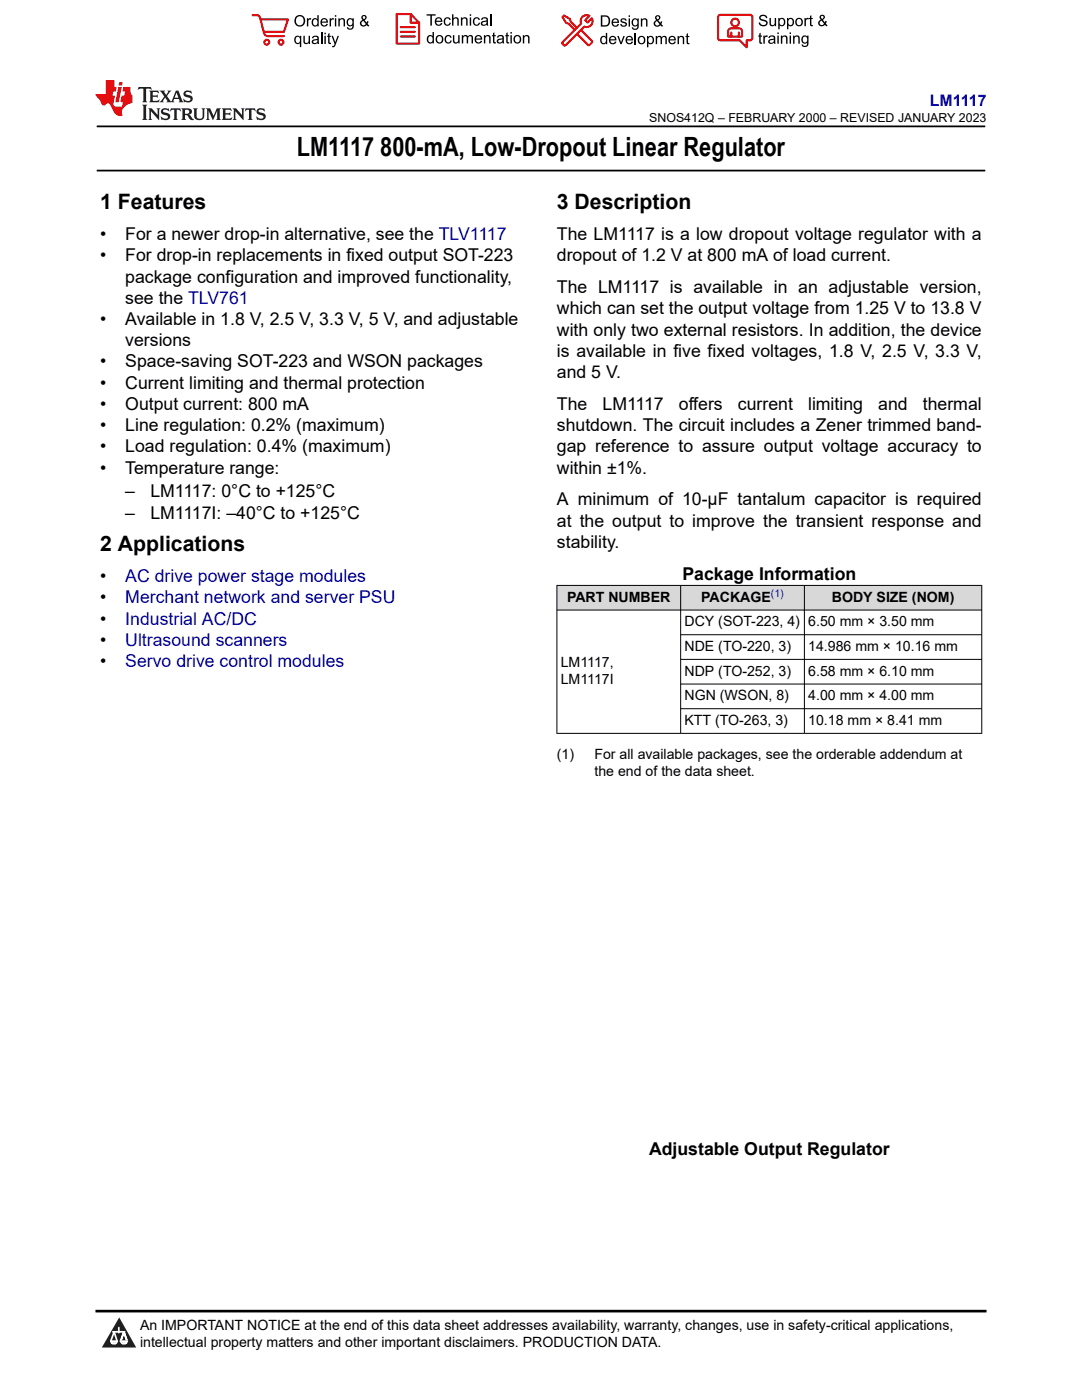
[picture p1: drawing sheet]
<svg xmlns="http://www.w3.org/2000/svg" width="216mm" height="279mm" viewBox="0 0 216 279" stroke-linecap="round" stroke-linejoin="round" font-family="sans-serif">
<path d="M19.3 25.2h177.3M19.3 34h177.3" fill="none" stroke="#000" stroke-width=".35"/>
<g fill="#d8d8d8">
<path d="M111.1 116.8h84.8v5h-84.8z" fill-rule="evenodd"/>
<path d="M111.2 116.9h24.6v4.8h-24.6z" fill-rule="evenodd"/>
<path d="M135.9 116.9h24.5v4.8h-24.5z" fill-rule="evenodd"/>
<path d="M160.6 116.9h35.2v4.8h-35.2z" fill-rule="evenodd"/>
</g>
<path d="M111.1 116.8h84.9M111.1 116.8v29.6M135.8 116.8v29.6M160.5 116.8v29.6M195.9 116.8v29.6M111.1 121.8h84.9M135.8 126.7h60.2M135.8 131.6h60.2M135.8 136.5h60.2M135.8 141.4h60.2M196 146.4h-84.9" fill="none" stroke="#000" stroke-width=".2"/>
<path d="M0 0h215.9v23.8h-215.9z" fill-rule="evenodd" fill="#fff"/>
<path d="M27.7 17.4l-.2 .6 .5-.3h.6v.1v2.2l-.2 .4h1l-.2-.4v-2.2v-.1h.5l.5 .3-.1-.6zM29.8 18.1l.2 .4v1.5l-.2 .4h1.9l.1-.6a1.08 1.08 0 0 1-1.3 .2v-.7h.6l.4 .2v-.6l-.4 .2h-.6v-.6l.2-.1a1 1 0 0 1 1 .2l-.1-.5zM31.8 18.1l1 1.1-1 1.2h.9l-.2-.2 .4-.7 .5 .7-.2 .2h1.6l-.2-.2 .1-.4h1l.1 .4-.1 .2h.9l-.2-.3-.8-2h-.5l-1 2.2-.8-1.1 .9-1.1h-.8l.2 .2-.5 .7-.3-.7 .1-.2zM35.2 18.5l.4 1h-.8zM36.8 18.2a.65 .65 0 0 0-.2 .7 .65 .65 0 0 0 .6 .5l.7 .2 .1 .2a.79 .79 0 0 1-.7 .4 .79 .79 0 0 1-.7-.5l.1 .7 .2-.1a.93 .93 0 0 0 1.1 .1 .93 .93 0 0 0 .4-1 1.46 1.46 0 0 0-1.2-.6l-.1-.3a1.09 1.09 0 0 1 1.2 .2l-.2-.6-.1 .1-.6-.2zM28.4 20.9l.2 .4v2.3l-.2 .3h1l-.2-.3v-2.3l.2-.4zM29.6 21.6l.2 .4v1.6l-.2 .3h.8l-.3-.3v-1.4l1.7 1.8v-2l.2-.4h-.8l.2 .2 .1 1.1-1.2-1.3zM32.3 21.8a.65 .65 0 0 0-.2 .7 .65 .65 0 0 0 .7 .4l.6 .2 .1 .2a.79 .79 0 0 1-.7 .4 .79 .79 0 0 1-.7-.5l.1 .7 .2-.1a.93 .93 0 0 0 1.1 .1 .93 .93 0 0 0 .4-.9 1.46 1.46 0 0 0-1.2-.6l-.1-.4a1.09 1.09 0 0 1 1.2 .2l-.2-.6-.1 .1-.6-.1zM34.1 21.6l-.1 .7a.63 .63 0 0 1 .7-.4l.1 1.7-.3 .3h1l-.2-.3v-1.7a.66 .66 0 0 1 .8 .4l-.1-.7zM36.2 21.6l.2 .4v1.6l-.2 .3h.9l-.2-.2v-.7h.5l.1 .2a.79 .79 0 0 0 1.2 .6l-1-.9a.61 .61 0 0 0 .6-.6 .61 .61 0 0 0-.5-.6zM36.9 21.9h.2a.47 .47 0 0 1 .5 .1 .47 .47 0 0 1 .1 .5l-.2 .2h-.6zM38.5 21.6l.2 .2a2.27 2.27 0 0 0 .4 2 1.04 1.04 0 0 0 1.7-.7v-1.3l.2-.2h-.8l.2 .4v1.1a.6 .6 0 0 1-.6 .6 .6 .6 0 0 1-.6-.6v-1.1l.3-.4zM41.1 21.6l.2 .4v1.6l-.2 .3h.7l-.2-.3v-1.5l.9 1.9 .8-1.9v1.5l-.2 .3h1l-.3-.3v-1.6l.3-.4h-.8l-.7 1.5-.7-1.5zM44.3 21.6l.2 .4v1.6l-.2 .3h1.9l.1-.5a1.09 1.09 0 0 1-1.3 .1v-.6h.6l.4 .1v-.6l-.4 .2h-.6v-.6l.2-.1a1.01 1.01 0 0 1 1 .3l-.1-.6zM46.4 21.6l.3 .4v1.6l-.3 .3h.8l-.2-.3v-1.4l1.6 1.8v-2l.2-.4h-.7l.2 .2v1.1l-1.2-1.3zM49 21.6l-.1 .7a.63 .63 0 0 1 .8-.4v1.7l-.3 .3h1l-.2-.3v-1.7a.66 .66 0 0 1 .8 .4l-.1-.7zM51.4 21.8a.65 .65 0 0 0-.2 .7 .65 .65 0 0 0 .6 .4l.6 .2 .2 .2a.79 .79 0 0 1-.8 .4 .79 .79 0 0 1-.6-.5l.1 .7 .2-.1a.93 .93 0 0 0 1 .1 .93 .93 0 0 0 .5-.9 1.46 1.46 0 0 0-1.3-.6l-.1-.4a1.09 1.09 0 0 1 1.3 .2l-.2-.6-.2 .1-.5-.1z" fill="#231f20"/>
<path d="M21.1 16v2.8h-2.1l.1 .3 .9 1a.95 .95 0 0 0 .9 .9 .59 .59 0 0 1 .6-.4 .59 .59 0 0 1 .5 .4l.4 .8a1.59 1.59 0 0 0 2.1 1.3 1.61 1.61 0 0 1 1-2.2l1-.4-.1-1.5a1.59 1.59 0 0 1-.4-1.6h-1.4l-.2 .9h.5l-.1 .8h-.5l-.2 1v.2l.4 .1-.2 .9h-.6a.73 .73 0 0 1-1.1-.7l.3-1.5h-.5l.2-.8h.5l.2-.9h-.5v-1.4zM23.6 17.4l-.6 3h.7l.6-3zM23.8 16.4l-.1 .7h.7l.1-.7z" fill="#ed1c24"/>
<g fill="#000">
<path d="M58.7 4.2a1.15 1.15 0 0 1 2.3 0 1.15 1.15 0 0 1-2.3 0zM59.3 3.5a.89 .89 0 0 0-.2 1.1 .89 .89 0 0 0 1.1 .4 .88 .88 0 0 0 .3-1.3 .88 .88 0 0 0-1.2-.2z" fill-rule="evenodd"/>
<path d="M58.9 7.3l.5-.2 .5 .3v-.3h.2v2.3h-.3v-.8a.74 .74 0 0 1-.9 0 .74 .74 0 0 1-.2-1zM59.1 7.5a.57 .57 0 0 0-.1 .7 .57 .57 0 0 0 .7 .2 .57 .57 0 0 0 .2-.7 .57 .57 0 0 0-.8-.2z" fill-rule="evenodd"/>
<path d="M61.2 3.6h.3v.3l.2-.2 .3-.1 .1 .1-.1 .3a.36 .36 0 0 0-.4 0 .36 .36 0 0 0-.1 .4v.9h-.3z" fill-rule="evenodd"/>
<path d="M60.5 7.1h.3v.9a.41 .41 0 0 0 .4 .6 .41 .41 0 0 0 .4-.6v-.9h.3v1.7h-.3v-.3a.58 .58 0 0 1-.7 .3 .58 .58 0 0 1-.4-.6z" fill-rule="evenodd"/>
<path d="M62.4 3.8l.5-.2 .4 .2v-.8h.3v2.3h-.3v-.2a.75 .75 0 0 1-1-.1 .75 .75 0 0 1 0-1zM62.6 4a.57 .57 0 0 0-.1 .7 .57 .57 0 0 0 .7 .2 .57 .57 0 0 0 .1-.7 .57 .57 0 0 0-.7-.2z" fill-rule="evenodd"/>
<path d="M62.4 7.3a.74 .74 0 0 1 .9-.1 .74 .74 0 0 1 .3 .9l.1 .7h-.3v-.2a.57 .57 0 0 1-.9 .2 .57 .57 0 0 1-.1-.8l.9-.3a.41 .41 0 0 0-.3-.4 .41 .41 0 0 0-.5 .4l-.3-.1zM62.6 8.2a.35 .35 0 0 0 .1 .5 .35 .35 0 0 0 .5-.3l.1-.4z" fill-rule="evenodd"/>
<path d="M64.7 6.5h.3v.3h-.3zM64.7 7.1h.3v1.7h-.3z" fill-rule="evenodd"/>
<path d="M64.2 3.8a.76 .76 0 0 1 .9-.1 .76 .76 0 0 1 .3 .8h-1.2a.47 .47 0 0 0 .4 .6 .47 .47 0 0 0 .5-.4l.3 .1a.82 .82 0 0 1-1.2 .3 .82 .82 0 0 1 0-1.3zM64.4 4l-.2 .3h.9l-.2-.4z" fill-rule="evenodd"/>
<path d="M65.8 3.6h.2v.3l.2-.2 .3-.1 .2 .1-.1 .3a.36 .36 0 0 0-.5 0 .36 .36 0 0 0 0 .4v.9h-.3z" fill-rule="evenodd"/>
<path d="M65.5 6.7l.3-.1v.5h.2v.3h-.2v.9v.2h.2l.1 .3a.41 .41 0 0 1-.5-.1 .41 .41 0 0 1-.1-.4v-.9h-.2v-.3h.2z" fill-rule="evenodd"/>
<path d="M66.1 7.1h.3l.5 1.4 .5-1.4h.2l-.6 1.7a.57 .57 0 0 1-.7 .6v-.3a.37 .37 0 0 0 .5-.3z" fill-rule="evenodd"/>
<path d="M66.8 3h.3v.3h-.3zM66.8 3.6h.3v1.7h-.3z" fill-rule="evenodd"/>
<path d="M67.5 3.6h.3v.3a.58 .58 0 0 1 .7-.3 .58 .58 0 0 1 .3 .7v1h-.2v-1a.4 .4 0 0 0-.5-.5 .4 .4 0 0 0-.3 .6v.9h-.3z" fill-rule="evenodd"/>
<path d="M69.3 3.8l.6-.2 .4 .2v-.2h.3v1.5a.71 .71 0 0 1-.5 .8 .71 .71 0 0 1-.9-.5h.3a.46 .46 0 0 0 .6 .3 .46 .46 0 0 0 .2-.6 .78 .78 0 0 1-1.1-.2 .78 .78 0 0 1 .1-1.1zM69.6 4a.53 .53 0 0 0-.1 .8 .53 .53 0 0 0 .8 0 .54 .54 0 0 0 0-.7 .54 .54 0 0 0-.7-.1z" fill-rule="evenodd"/>
<path d="M72.2 3.1a.53 .53 0 0 1 .9 .1 .53 .53 0 0 1-.4 .8l.5 .5 .1-.3 .2 .1-.2 .5 .4 .3-.2 .2-.3-.3a.71 .71 0 0 1-1.2 .1 .71 .71 0 0 1 .3-1.1l-.2-.5zM72.3 3.5a.3 .3 0 0 0 .6 0 .3 .3 0 0 0-.6 0zM72.3 4.3a.45 .45 0 0 0 0 .7 .45 .45 0 0 0 .7-.2l-.5-.6z" fill-rule="evenodd"/>
<path d="M85.1 2.8h1.8v.3h-.7v2h-.3v-2h-.8z" fill-rule="evenodd"/>
<path d="M85.3 7.2l.6-.2 .4 .2v-.8h.3v2.3h-.3v-.2a.76 .76 0 0 1-1-.1 .76 .76 0 0 1-.1-1zM85.6 7.4a.58 .58 0 0 0-.1 .7 .58 .58 0 0 0 .7 .2 .58 .58 0 0 0 .1-.7 .58 .58 0 0 0-.7-.2z" fill-rule="evenodd"/>
<path d="M87.2 7.2a.81 .81 0 0 1 1.1 .1 .81 .81 0 0 1-.1 1.2 .81 .81 0 0 1-1.2-.2v-.7zM87.3 7.4a.57 .57 0 0 0 0 .8 .57 .57 0 0 0 .8 0 .57 .57 0 0 0 0-.7 .57 .57 0 0 0-.8-.1z" fill-rule="evenodd"/>
<path d="M87 3.7a.77 .77 0 0 1 .9-.2 .77 .77 0 0 1 .4 .9h-1.3a.48 .48 0 0 0 .4 .5 .48 .48 0 0 0 .6-.3h.3a.83 .83 0 0 1-1.3 .4 .83 .83 0 0 1 0-1.3zM87.2 3.8l-.1 .3h.9l-.3-.4z" fill-rule="evenodd"/>
<path d="M88.7 3.7a.7 .7 0 0 1 1.2 .3h-.2a.45 .45 0 0 0-.6-.3 .45 .45 0 0 0-.3 .6 .45 .45 0 0 0 .3 .6 .45 .45 0 0 0 .6-.4l.3 .1a.76 .76 0 0 1-1.1 .5 .76 .76 0 0 1-.3-1.1z" fill-rule="evenodd"/>
<path d="M88.9 7.2a.7 .7 0 0 1 1.2 .3h-.3a.45 .45 0 0 0-.5-.3 .45 .45 0 0 0-.3 .6 .45 .45 0 0 0 .3 .6 .45 .45 0 0 0 .6-.3h.2a.76 .76 0 0 1-1 .5 .76 .76 0 0 1-.3-1.1z" fill-rule="evenodd"/>
<path d="M90.2 2.8h.3v.9a.59 .59 0 0 1 .7-.2 .59 .59 0 0 1 .3 .6v1h-.2v-1a.4 .4 0 0 0-.5-.4 .4 .4 0 0 0-.3 .5v.9h-.3z" fill-rule="evenodd"/>
<path d="M90.4 7h.3v.9a.41 .41 0 0 0 .4 .6 .41 .41 0 0 0 .3-.6v-.9h.3v1.7h-.2v-.3a.58 .58 0 0 1-.7 .3 .58 .58 0 0 1-.4-.7z" fill-rule="evenodd"/>
<path d="M92 3.5h.2v.2a.59 .59 0 0 1 .7-.3 .59 .59 0 0 1 .4 .7v1h-.3v-1a.41 .41 0 0 0-.4-.4 .41 .41 0 0 0-.4 .5v.9h-.2z" fill-rule="evenodd"/>
<path d="M92.1 7h.3v.3a.56 .56 0 0 1 1 0 .54 .54 0 0 1 .6-.3 .54 .54 0 0 1 .4 .5v1.2h-.3v-1.1a.34 .34 0 0 0-.3-.4 .34 .34 0 0 0-.4 .3v1.2h-.3v-1.1a.38 .38 0 0 0-.5-.3 .38 .38 0 0 0-.2 .5v.9h-.3z" fill-rule="evenodd"/>
<path d="M93.7 2.8h.3v.4h-.3zM93.7 3.5h.3v1.6h-.3z" fill-rule="evenodd"/>
<path d="M94.6 3.7a.7 .7 0 0 1 1.2 .3h-.3a.45 .45 0 0 0-.6-.3 .45 .45 0 0 0-.3 .6 .45 .45 0 0 0 .4 .6 .45 .45 0 0 0 .5-.4l.3 .1a.76 .76 0 0 1-1 .5 .76 .76 0 0 1-.4-1.1z" fill-rule="evenodd"/>
<path d="M94.9 7.2a.77 .77 0 0 1 .9-.1 .77 .77 0 0 1 .4 .8h-1.2a.48 .48 0 0 0 .3 .6 .48 .48 0 0 0 .6-.4l.3 .1a.83 .83 0 0 1-1.3 .3 .83 .83 0 0 1 0-1.3zM95.1 7.3l-.1 .4h.9l-.2-.4z" fill-rule="evenodd"/>
<path d="M96.6 7h.2v.3a.59 .59 0 0 1 .7-.3 .59 .59 0 0 1 .4 .7v1h-.3v-1a.41 .41 0 0 0-.4-.5 .41 .41 0 0 0-.4 .6v.9h-.2z" fill-rule="evenodd"/>
<path d="M96.1 3.7a.74 .74 0 0 1 1-.2 .74 .74 0 0 1 .3 .9v.7h-.2l-.1-.2a.59 .59 0 0 1-.8 .3 .59 .59 0 0 1-.2-.8l1-.3a.42 .42 0 0 0-.4-.5 .42 .42 0 0 0-.4 .4l-.3-.1zM96.3 4.5a.36 .36 0 0 0 .2 .5 .36 .36 0 0 0 .5-.2l.1-.5z" fill-rule="evenodd"/>
<path d="M98.4 6.6l.3-.2v.6h.2v.2h-.2v1v.2h.2l.1 .3a.41 .41 0 0 1-.5-.1 .41 .41 0 0 1-.1-.4v-1h-.2v-.2h.2z" fill-rule="evenodd"/>
<path d="M99.3 7.2a.74 .74 0 0 1 1-.2 .74 .74 0 0 1 .2 1l.1 .7h-.3v-.2a.59 .59 0 0 1-.8 .2 .59 .59 0 0 1-.3-.8l1.1-.3a.42 .42 0 0 0-.4-.4 .42 .42 0 0 0-.5 .3h-.2zM99.5 8a.36 .36 0 0 0 .2 .5 .36 .36 0 0 0 .4-.2l.2-.5z" fill-rule="evenodd"/>
<path d="M101 6.6l.3-.2v.6h.3v.2h-.3v1l.1 .2h.2v.3a.41 .41 0 0 1-.4-.1 .41 .41 0 0 1-.2-.4v-1h-.2v-.2h.2z" fill-rule="evenodd"/>
<path d="M101.9 6.4h.2v.3h-.2zM101.9 7h.2v1.7h-.2z" fill-rule="evenodd"/>
<path d="M102.7 7.2a.81 .81 0 0 1 1.1 .1 .81 .81 0 0 1-.1 1.2 .81 .81 0 0 1-1.2-.2v-.7zM102.9 7.4a.57 .57 0 0 0-.1 .8 .57 .57 0 0 0 .9 0 .57 .57 0 0 0-.1-.7 .57 .57 0 0 0-.7-.1z" fill-rule="evenodd"/>
<path d="M104.3 7h.3v.3a.59 .59 0 0 1 .7-.3 .59 .59 0 0 1 .4 .7v1h-.3v-1a.41 .41 0 0 0-.5-.5 .41 .41 0 0 0-.3 .6v.9h-.3z" fill-rule="evenodd"/>
<path d="M119.9 3.1h.8a1.12 1.12 0 0 1 1 1.1 1.12 1.12 0 0 1-1 1.1h-.8zM120.2 3.3v1.7h.5a.86 .86 0 0 0 .8-.8 .86 .86 0 0 0-.8-.9z" fill-rule="evenodd"/>
<path d="M119.9 7.4l.5-.3 .5 .3v-.8h.3v2.2h-.3v-.2a.75 .75 0 0 1-1 0 .75 .75 0 0 1-.1-1zM120.2 7.5a.57 .57 0 0 0-.2 .8 .57 .57 0 0 0 .8 .2 .57 .57 0 0 0 .1-.8 .57 .57 0 0 0-.7-.2z" fill-rule="evenodd"/>
<path d="M121.7 7.4a.76 .76 0 0 1 .9-.2 .76 .76 0 0 1 .4 .9h-1.2a.47 .47 0 0 0 .3 .5 .47 .47 0 0 0 .6-.3h.3a.82 .82 0 0 1-1.3 .4 .82 .82 0 0 1 0-1.3zM121.9 7.5l-.1 .3h.9l-.2-.4z" fill-rule="evenodd"/>
<path d="M122.2 3.9a.76 .76 0 0 1 .9-.2 .76 .76 0 0 1 .4 .9h-1.2a.47 .47 0 0 0 .4 .5 .47 .47 0 0 0 .5-.3h.3a.82 .82 0 0 1-1.2 .4 .82 .82 0 0 1-.1-1.3zM122.5 4l-.2 .3h.9l-.2-.4z" fill-rule="evenodd"/>
<path d="M123.9 3.8a.71 .71 0 0 1 1.1 .3h-.2a.32 .32 0 0 0-.4-.3 .32 .32 0 0 0-.3 .4h.1a.75 .75 0 0 1 .9 .8 .72 .72 0 0 1-.7 .3 .72 .72 0 0 1-.6-.5h.2a.36 .36 0 0 0 .4 .4 .36 .36 0 0 0 .3-.5 .8 .8 0 0 1-.9-.7z" fill-rule="evenodd"/>
<path d="M123.2 7.2h.3l.4 1.3 .5-1.3h.3l-.6 1.6h-.3z" fill-rule="evenodd"/>
<path d="M125.4 3.1h.3v.3h-.3zM125.4 3.7h.3v1.6h-.3z" fill-rule="evenodd"/>
<path d="M125 7.4a.76 .76 0 0 1 .9-.2 .76 .76 0 0 1 .4 .9h-1.2a.47 .47 0 0 0 .4 .5 .47 .47 0 0 0 .5-.3h.3a.82 .82 0 0 1-1.2 .4 .82 .82 0 0 1-.1-1.3zM125.3 7.5l-.2 .3h.9l-.2-.4z" fill-rule="evenodd"/>
<path d="M126.2 3.9l.5-.3 .5 .3v-.2h.3v1.4a.71 .71 0 0 1-.6 .8 .71 .71 0 0 1-.8-.5l.2 .1a.46 .46 0 0 0 .7 .2 .46 .46 0 0 0 .2-.6 .78 .78 0 0 1-1.1-.1 .78 .78 0 0 1 .1-1.1zM126.4 4a.53 .53 0 0 0 0 .8 .53 .53 0 0 0 .7 0 .54 .54 0 0 0 0-.7 .54 .54 0 0 0-.7-.1z" fill-rule="evenodd"/>
<path d="M127.5 7.3a.8 .8 0 0 1 1.1 .2 .8 .8 0 0 1-.1 1.1 .8 .8 0 0 1-1.2-.1v-.8zM127.7 7.5a.56 .56 0 0 0-.1 .9 .56 .56 0 0 0 .8-.1 .56 .56 0 0 0 0-.7 .56 .56 0 0 0-.7-.1z" fill-rule="evenodd"/>
<path d="M127.9 3.7h.2v.2a.58 .58 0 0 1 .7-.2 .58 .58 0 0 1 .4 .6v1h-.3v-1a.4 .4 0 0 0-.4-.4 .4 .4 0 0 0-.3 .5v.9h-.3z" fill-rule="evenodd"/>
<path d="M129.1 7.2h.2v.2a.72 .72 0 0 1 1-.1 .72 .72 0 0 1 .2 1 .64 .64 0 0 1-.5 .5 .64 .64 0 0 1-.6-.2v.8h-.3zM129.5 7.5a.56 .56 0 0 0-.1 .8 .56 .56 0 0 0 .7 .2 .56 .56 0 0 0 .1-.8 .56 .56 0 0 0-.7-.2z" fill-rule="evenodd"/>
<path d="M130.8 7.2h.3v.2a.55 .55 0 0 1 .9 0 .53 .53 0 0 1 .7-.3 .53 .53 0 0 1 .4 .6v1.1h-.3v-1a.34 .34 0 0 0-.3-.4 .34 .34 0 0 0-.4 .3v1.1h-.3v-1a.37 .37 0 0 0-.5-.4 .37 .37 0 0 0-.2 .6v.8h-.3z" fill-rule="evenodd"/>
<path d="M130.9 3.2a.53 .53 0 0 1 .8 .1 .53 .53 0 0 1-.3 .8l.4 .5 .1-.4 .3 .1-.2 .5 .3 .3-.2 .3-.3-.4a.71 .71 0 0 1-1.2 .1 .71 .71 0 0 1 .4-1.1l-.3-.5zM130.9 3.6a.3 .3 0 0 0 .6 0 .3 .3 0 0 0-.6 0zM130.9 4.3a.45 .45 0 0 0 0 .7 .45 .45 0 0 0 .7-.2l-.5-.6z" fill-rule="evenodd"/>
<path d="M133.6 7.4a.76 .76 0 0 1 .9-.2 .76 .76 0 0 1 .4 .9h-1.3a.47 .47 0 0 0 .4 .5 .47 .47 0 0 0 .6-.3h.3a.82 .82 0 0 1-1.3 .4 .82 .82 0 0 1 0-1.3zM133.8 7.5l-.1 .3h.9l-.3-.4z" fill-rule="evenodd"/>
<path d="M135.2 7.2h.3v.2a.58 .58 0 0 1 .7-.2 .58 .58 0 0 1 .3 .6v1h-.3v-1a.4 .4 0 0 0-.4-.4 .4 .4 0 0 0-.3 .5v.9h-.3z" fill-rule="evenodd"/>
<path d="M137 6.8l.3-.2v.6h.2v.2h-.2v1v.2h.2l.1 .2a.41 .41 0 0 1-.5 0 .41 .41 0 0 1-.1-.5v-.9h-.2v-.2h.2z" fill-rule="evenodd"/>
<path d="M151.7 3.1a.88 .88 0 0 1 1.4 .5h-.3a.49 .49 0 0 0-.5-.5 .49 .49 0 0 0-.4 .6v.1a1.06 1.06 0 0 1 1.3 1 .95 .95 0 0 1-1 .4 .95 .95 0 0 1-.8-.7h.3a.58 .58 0 0 0 .6 .5 .58 .58 0 0 0 .5-.6l-.2-.1a.95 .95 0 0 1-1.1-.9z" fill-rule="evenodd"/>
<path d="M151.5 6.7l.3-.2v.6h.3v.2h-.3v1v.2h.3v.2a.41 .41 0 0 1-.5 0 .41 .41 0 0 1-.1-.5v-.9h-.2v-.2h.2z" fill-rule="evenodd"/>
<path d="M152.3 7.1h.3v.2l.1-.2h.4h.1l-.1 .3a.36 .36 0 0 0-.4 0 .36 .36 0 0 0-.1 .5v.8h-.3z" fill-rule="evenodd"/>
<path d="M153.4 7.3a.74 .74 0 0 1 1-.2 .74 .74 0 0 1 .3 .9l.1 .7h-.3l-.1-.2a.57 .57 0 0 1-.8 .3 .57 .57 0 0 1-.1-.9l.9-.2a.41 .41 0 0 0-.4-.4 .41 .41 0 0 0-.4 .3h-.3zM153.7 8.1a.35 .35 0 0 0 .1 .5 .35 .35 0 0 0 .5-.2l.1-.5z" fill-rule="evenodd"/>
<path d="M153.5 3.6h.3v.9a.41 .41 0 0 0 .4 .5 .41 .41 0 0 0 .4-.5v-.9h.3v1.6h-.3v-.2a.58 .58 0 0 1-.7 .2 .58 .58 0 0 1-.4-.6z" fill-rule="evenodd"/>
<path d="M155.1 6.5h.3v.3h-.3zM155.1 7.1h.3v1.6h-.3z" fill-rule="evenodd"/>
<path d="M155.3 3.6h.2v.2a.72 .72 0 0 1 1-.1 .72 .72 0 0 1 .2 1 .64 .64 0 0 1-.5 .5 .64 .64 0 0 1-.6-.2v.8h-.3zM155.7 3.9a.56 .56 0 0 0-.2 .8 .56 .56 0 0 0 .8 .2 .56 .56 0 0 0 .1-.8 .56 .56 0 0 0-.7-.2z" fill-rule="evenodd"/>
<path d="M155.8 7.1h.3v.2a.58 .58 0 0 1 .7-.2 .58 .58 0 0 1 .3 .6v1h-.2v-1a.4 .4 0 0 0-.5-.4 .4 .4 0 0 0-.3 .5v.9h-.3z" fill-rule="evenodd"/>
<path d="M157 3.6h.3v.2a.72 .72 0 0 1 1-.1 .72 .72 0 0 1 .1 1 .64 .64 0 0 1-.4 .5 .64 .64 0 0 1-.7-.2v.8h-.3zM157.4 3.9a.56 .56 0 0 0-.1 .8 .56 .56 0 0 0 .7 .2 .56 .56 0 0 0 .2-.8 .56 .56 0 0 0-.8-.2z" fill-rule="evenodd"/>
<path d="M157.6 6.5h.2v.3h-.2zM157.6 7.1h.2v1.6h-.2z" fill-rule="evenodd"/>
<path d="M158.3 7.1h.2v.2a.58 .58 0 0 1 .7-.2 .58 .58 0 0 1 .4 .6v1h-.3v-1a.4 .4 0 0 0-.4-.4 .4 .4 0 0 0-.4 .5v.9h-.2z" fill-rule="evenodd"/>
<path d="M158.9 3.7a.8 .8 0 0 1 1.2 .2 .8 .8 0 0 1-.2 1.1 .8 .8 0 0 1-1.1-.1l-.1-.8zM159.1 3.9a.56 .56 0 0 0-.1 .9 .56 .56 0 0 0 .9 0 .56 .56 0 0 0-.1-.8 .56 .56 0 0 0-.7-.1z" fill-rule="evenodd"/>
<path d="M160.1 7.3l.5-.2 .5 .2v-.2h.2v1.4a.71 .71 0 0 1-.5 .9 .71 .71 0 0 1-.8-.5h.2a.46 .46 0 0 0 .6 .2 .46 .46 0 0 0 .2-.6 .78 .78 0 0 1-1-.1 .78 .78 0 0 1 .1-1.1zM160.3 7.4a.53 .53 0 0 0-.1 .8 .53 .53 0 0 0 .8 0 .54 .54 0 0 0 0-.7 .54 .54 0 0 0-.7-.1z" fill-rule="evenodd"/>
<path d="M160.5 3.6h.3v.2l.1-.2h.4h.1l-.1 .3a.36 .36 0 0 0-.4 0 .36 .36 0 0 0-.1 .5v.8h-.3z" fill-rule="evenodd"/>
<path d="M161.6 3.2l.3-.2v.6h.3v.2h-.3v1l.1 .2h.2v.2a.41 .41 0 0 1-.4 0 .41 .41 0 0 1-.2-.5v-.9h-.2v-.2h.2z" fill-rule="evenodd"/>
<path d="M163.7 3.1a.53 .53 0 0 1 .8 .1 .53 .53 0 0 1-.3 .8l.4 .5 .1-.3h.3l-.2 .5 .3 .3-.2 .3-.3-.3a.71 .71 0 0 1-1.2 .1 .71 .71 0 0 1 .4-1.2l-.3-.5zM163.8 3.5a.3 .3 0 0 0 .6 0 .3 .3 0 0 0-.6 0zM163.7 4.2a.45 .45 0 0 0 0 .8 .45 .45 0 0 0 .7-.3l-.5-.6z" fill-rule="evenodd"/>
</g>
<path d="M64.2 6.5v2.3M97.9 2.8v2.3M126.8 6.6v2.2" fill="none" stroke="#000" stroke-width=".28"/>
<g fill="none" stroke="#de0000" stroke-width=".42">
<path d="M50.4 3l1.1 .1a1.4 1.4 0 0 1 .6 1.2l.6 2.5a.95 .95 0 0 0 1.2 .4h2.8M52 3.9h5.5l-.8 2.4h-4M79.1 2.8h2.8v1.7h1.7v4.2h-4.5zM80 6.4h2.8M80 5.4h2.8M80 7.3h2.8M82 2.8l1.6 1.7M115.1 5.5l-1.2-1.2-.2-.5-1.2-.7-.3 .3 .7 1.1 .5 .2 1.3 1.3M115.9 6l2.2 2.2v.3l-.5 .5h-.3l-2.2-2.2zM115.9 6l.7-.7a1.19 1.19 0 0 0 1.3-.3 1.19 1.19 0 0 0 .2-1.4l-.8 .9-.5-.5 .8-.8a1.19 1.19 0 0 0-1.3 .1 1.19 1.19 0 0 0-.3 1.4l-3.8 3.7v.3l.3 .3h.3l2.3-2.2M143.3 3.2l.5-.2h5.9l.4 .2v4.4l-.2 .4-.9 .1v1.3l-1.4-1.3h-3.8l-.5-.3zM145.5 5.8l.4-.1h1.6a.61 .61 0 0 1 .6 .6v1h-2.8v-1z"/>
<path d="M145.9 6.5v.8M147.4 6.5v.8"/>
<circle cx="53.2" cy="8.4" r=".49"/>
<circle cx="56.1" cy="8.4" r=".49"/>
<circle cx="146.7" cy="4.5" r=".75"/>
</g>
<path d="M0 261.4h215.9v18h-215.9z" fill-rule="evenodd" fill="#fff"/>
<path d="M23.8 262.9l3.4 6h-6.9z" fill="#231f20"/>
<path d="M22.1 267.7h1.3l-.4 .5h-.3a.55 .55 0 0 1-.6-.5z" fill-rule="evenodd" fill="#fff"/>
<path d="M22.1 267.7h1.3l-.4 .5h-.3a.55 .55 0 0 1-.6-.5z" fill="none" stroke="#231f20" stroke-width=".34"/>
<path d="M22.1 267.7h1.3l-.4 .5h-.5zM22.6 265.8h.1M22.6 265.8h2.3zM23.7 265.9h.1M23.7 264.9v1zM24 267.7h.1" fill="none" stroke="#fff" stroke-width=".34"/>
<path d="M24.7 265.8l-.7 1.9z" fill="#fff"/>
<path d="M24.7 265.8l-.7 1.9z" fill="none" stroke="#fff" stroke-width=".34"/>
<path d="M24.7 265.8l.7 1.9z" fill="#fff"/>
<path d="M22.8 265.8l-.7 1.9zM22.8 265.8l.6 1.9zM24.7 265.8l.7 1.9zM25.3 267.7h.1" fill="none" stroke="#fff" stroke-width=".34"/>
<path d="M24.1 267.7h1.3a.65 .65 0 0 1-.6 .5 .65 .65 0 0 1-.7-.5z" fill-rule="evenodd" fill="#fff"/>
<path d="M24.1 267.7h1.3a.65 .65 0 0 1-.6 .5 .65 .65 0 0 1-.7-.5z" fill="none" stroke="#231f20" stroke-width=".34"/>
<path d="M24 267.7h.1M24.1 267.7h1.3l-.4 .5h-.5z" fill="none" stroke="#fff" stroke-width=".34"/>
<path d="M19 261.7h177.8" fill="none" stroke="#000" stroke-width=".53"/>
<text font-size="5.3" x="59.2" y="31.2">LM1117 800-mA, Low-Dropout Linear Regulator</text>
<g font-size="4.2">
<text x="20" y="41.8">1 Features</text>
<text x="111.1" y="41.8">3 Description</text>
<text x="20" y="110.1">2 Applications</text>
</g>
<g font-size="3.5">
<text x="20" y="47.9">•</text>
<text x="25" y="47.9">For a newer drop-in alternative, see the TLV1117</text>
<text x="111.1" y="47.9">The LM1117 is a low dropout voltage regulator with a</text>
<text x="20" y="52.2">•</text>
<text x="25" y="52.2">For drop-in replacements in fixed output SOT-223</text>
<text x="111.1" y="52.2">dropout of 1.2 V at 800 mA of load current.</text>
<text x="25" y="56.4">package configuration and improved functionality,</text>
<text x="111.1" y="58.5">The LM1117 is available in an adjustable version,</text>
<text x="20" y="64.9">•</text>
<text x="25" y="60.6">see the TLV761</text>
<text x="25" y="64.9">Available in 1.8 V, 2.5 V, 3.3 V, 5 V, and adjustable</text>
<text x="111.1" y="62.8">which can set the output voltage from 1.25 V to 13.8 V</text>
<text x="25" y="69.1">versions</text>
<text x="111.1" y="71.2">is available in five fixed voltages, 1.8 V, 2.5 V, 3.3 V,</text>
<text x="111.1" y="67">with only two external resistors. In addition, the device</text>
<text x="20" y="73.3">•</text>
<text x="20" y="77.6">•</text>
<text x="25" y="73.3">Space-saving SOT-223 and WSON packages</text>
<text x="25" y="77.6">Current limiting and thermal protection</text>
<text x="111.1" y="75.5">and 5 V.</text>
<text x="20" y="81.8">•</text>
<text x="25" y="81.8">Output current: 800 mA</text>
<text x="111.1" y="81.8">The</text>
<text x="120.2" y="81.8">LM1117</text>
<text x="135.5" y="81.8">offers</text>
<text x="147.2" y="81.8">current</text>
<text x="161.2" y="81.8">limiting</text>
<text x="175.2" y="81.8">and</text>
<text x="184.1" y="81.8">thermal</text>
<text x="20" y="86">•</text>
<text x="25" y="86">Line regulation: 0.2% (maximum)</text>
<text x="111.1" y="86">shutdown. The circuit includes a Zener trimmed band-</text>
<text x="20" y="90.3">•</text>
<text x="20" y="94.5">•</text>
<text x="25" y="90.3">Load regulation: 0.4% (maximum)</text>
<text x="25" y="94.5">Temperature range:</text>
<text x="111.1" y="90.3">gap reference to assure output voltage accuracy to</text>
<text x="111.1" y="94.5">within ±1%.</text>
<text x="25" y="99.3">–</text>
<text x="30" y="99.3">LM1117: 0°C to +125°C</text>
<text x="111.1" y="100.9">A minimum of 10-µF tantalum capacitor is required</text>
<text x="25" y="103.5">–</text>
<text x="30" y="103.5">LM1117I: –40°C to +125°C</text>
<text x="111.1" y="105.1">at the output to improve the transient response and</text>
<text x="111.1" y="109.3">stability.</text>
<text x="20" y="116.2">•</text>
<text x="136.2" y="115.7">Package Information</text>
<text x="20" y="120.4">•</text>
<text x="20" y="124.7">•</text>
<text x="20" y="128.9">•</text>
<text x="20" y="133.1">•</text>
<text x="129.5" y="230.4">Adjustable Output Regulator</text>
</g>
<g font-size="3.5" fill="#00f">
<text x="25" y="116.2">AC drive power stage modules</text>
<text x="25" y="120.4">Merchant network and server PSU</text>
<text x="25" y="124.7">Industrial AC/DC</text>
<text x="25" y="128.9">Ultrasound scanners</text>
<text x="25" y="133.1">Servo drive control modules</text>
</g>
<text font-size="3.2" fill="#00f" x="185.6" y="21.1">LM1117</text>
<g font-size="2.8">
<text x="113.1" y="120.1">PART NUMBER</text>
<text x="136.6" y="125">DCY (SOT-223, 4)</text>
<text x="139.9" y="120.1">PACKAGE</text>
<text x="161.3" y="125">6.50 mm × 3.50 mm</text>
<text x="166" y="120.1">BODY SIZE (NOM)</text>
<text x="136.6" y="129.9">NDE (TO-220, 3)</text>
<text x="161.3" y="129.9">14.986 mm × 10.16 mm</text>
<text x="111.9" y="133.2">LM1117,</text>
<text x="111.9" y="136.6">LM1117I</text>
<text x="136.6" y="134.9">NDP (TO-252, 3)</text>
<text x="161.3" y="134.9">6.58 mm × 6.10 mm</text>
<text x="136.6" y="139.8">NGN (WSON, 8)</text>
<text x="161.3" y="139.8">4.00 mm × 4.00 mm</text>
<text x="136.6" y="144.7">KTT (TO-263, 3)</text>
<text x="161.3" y="144.7">10.18 mm × 8.41 mm</text>
<text x="111.1" y="151.5">(1)</text>
<text x="118.6" y="151.5">For all available packages, see the orderable addendum at</text>
<text x="118.6" y="154.9">the end of the data sheet.</text>
<text x="27.9" y="265.5">An IMPORTANT NOTICE at the end of this data sheet addresses availability, warranty, changes, use in safety-critical applications,</text>
<text x="27.9" y="268.9">intellectual property matters and other important disclaimers. PRODUCTION DATA.</text>
</g>
<text font-size="2.5" x="129.6" y="24.3">SNOS412Q – FEBRUARY 2000 – REVISED JANUARY 2023</text>
<text font-size="2.1" fill="#00f" x="153.8" y="119.2">(1)</text>
</svg>
